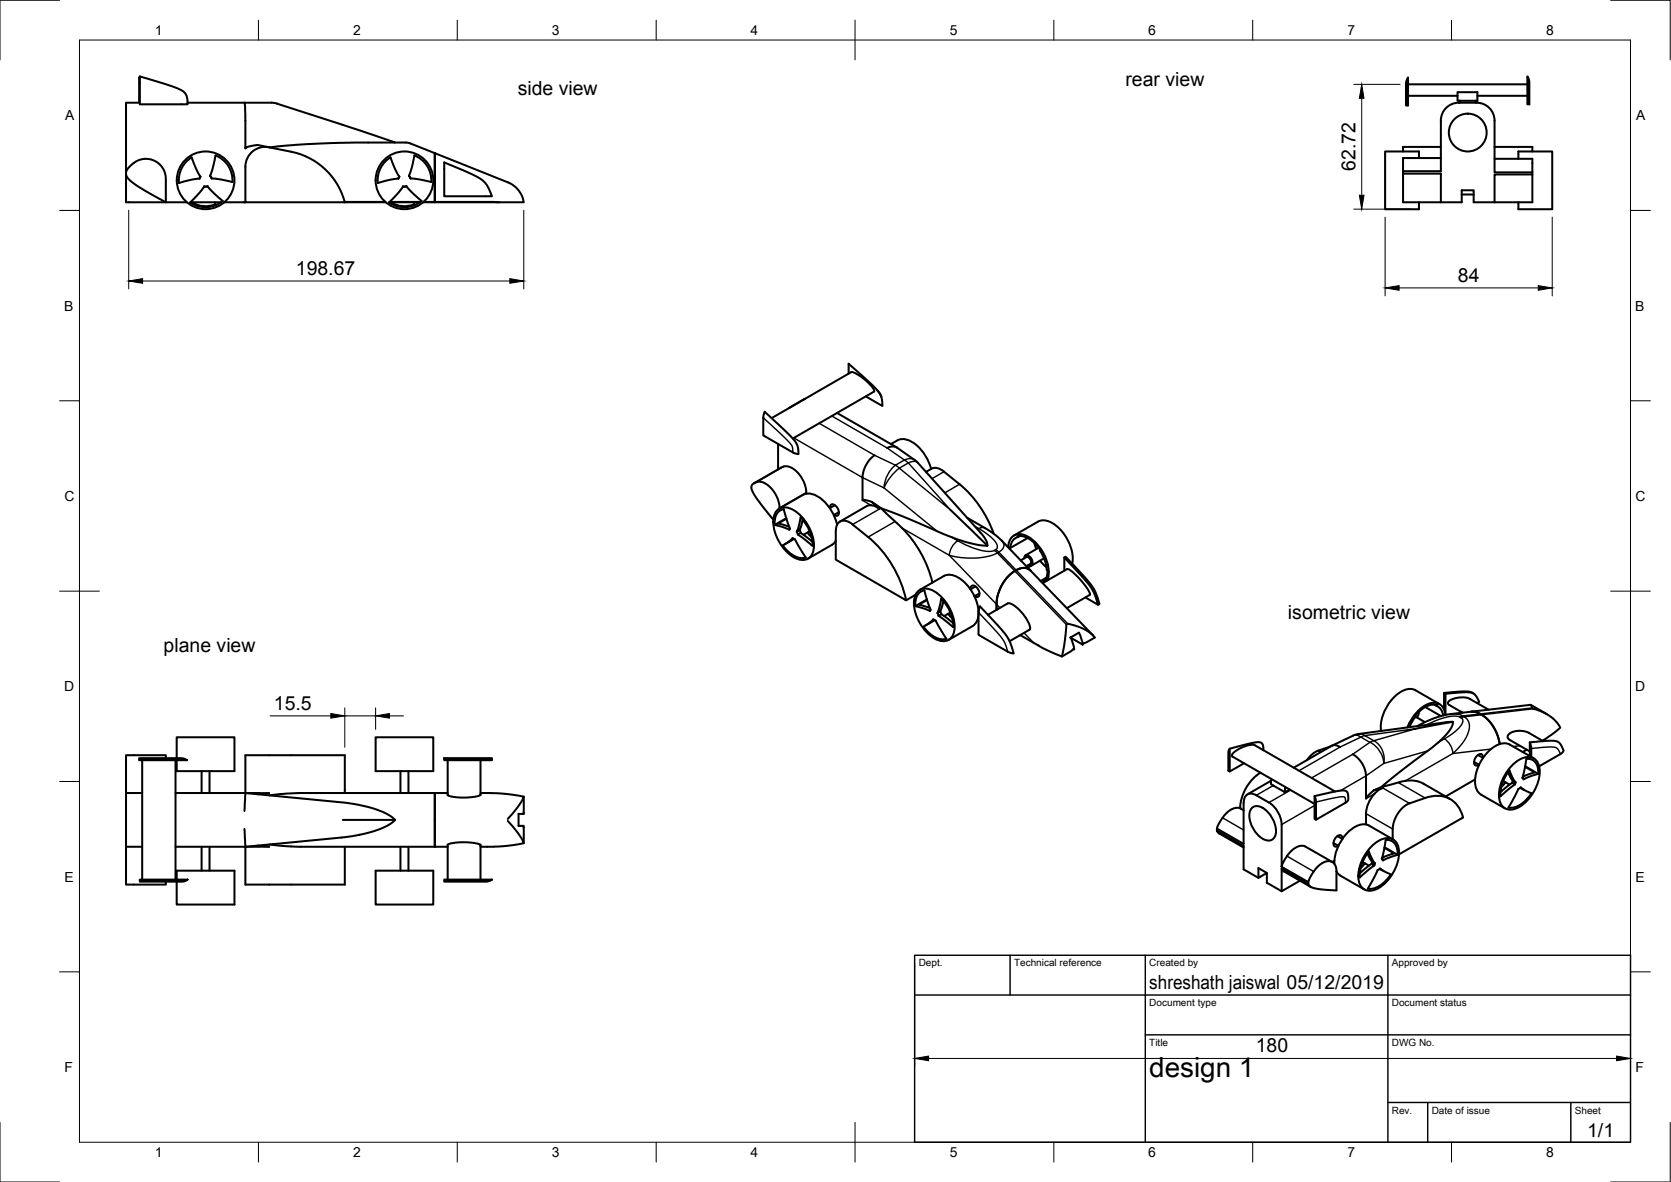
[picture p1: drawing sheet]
<svg xmlns="http://www.w3.org/2000/svg" width="420mm" height="297mm" viewBox="0 0 420 297" stroke-linecap="round" stroke-linejoin="round" font-family="sans-serif">
<!-- layer: Visible -->
<g fill="none" stroke="#000" stroke-width=".51">
<path d="M35.2 19.2l6.7 2 3.6 1.4 1.2 1 .5 1.9a.58 .58 0 0 1-.2 .7 .58 .58 0 0 1-.7 0h-11.1zM35.2 19.5h-.2v6.3M354 19.5v7h-.5v-5.6zM384 19.2l.5 1.4v5.6h-.5zM35.2 25.8h-3.5v17.5l.5-1 1.3-1.2a5 5 0 0 1 5.3-.7 5 5 0 0 1 2.9 4.5v5.9l-5-2.7-3.5-2.3-1.2-1.2-.3-.7v-.6M47.2 25.8h14.3M48.2 39.6l1.3 3.2 .9 1.6M48.2 39.5a6.8 6.8 0 0 0-3.2 6.5M67.7 37a5 5 0 0 0-6 4.9v8.9h35.3M67.8 37a305.4 305.4 0 0 1 34.1-1.2l1.2 .2 24.6 9.8a6.5 6.5 0 0 1 4 5l-22.4-.1v-12.2v12.3h-2.9M69.6 26l20.4 6.6 9.3 3.2M69.6 26l-1.3-.2h-6.8l.2 2.8v8.7a5.9 5.9 0 0 1 5.3-.4l.7 .1a34.9 34.9 0 0 1 9 2.2 17.5 17.5 0 0 1 10 11.6"/>
<path d="M104.2 39.1a6.7 6.7 0 0 1 4.2 6.6l-4.3-.8a.95 .95 0 0 1-1.1-.5 .95 .95 0 0 1 .2-1.1zM354 21.2h30M354 24.1h12.5M356.8 39.7v-1.6h-8.5v14.5h8.5v-1.8M362.3 39.7h-9.5v3.9M362.3 36.9h-9.5v1.2M366.5 23.2h5v2.1h-5zM367 25.3v.5M371 25.3v.5M371.5 24.1h12.5M375.8 36.9h9.5v1.2M375.8 39.9h9.5v3.4h-9.5v-13a4.5 4.5 0 0 0-4.5-4.5h-4.5a4.5 4.5 0 0 0-4.5 4.5v12.7h-9.5"/>
<path d="M381.8 39.9v-1.8h8.5v14.5h-8.5v-1.8M31.7 43.8v7h15.3M47.9 50.8h7.7M48.2 51.1l.1-.3a6.6 6.6 0 0 0 5.9 .5M50.4 44.4a1.04 1.04 0 0 1-1.2 .6l-4.2 1M51.3 46.9h.3a.98 .98 0 0 1 1.1 .6l3.3 3M52.2 46.8l-.3 .1a.95 .95 0 0 0-1 .7l-3.1 3.3a6.8 6.8 0 0 0 8.2-.4M52.8 44.2a1.11 1.11 0 0 0 1.4 .7l4.2 .8M52.8 44.2l.6-1.8 .8-3.3a6.7 6.7 0 0 1 4.2 6.6M52.8 44.2l.4 .6M54 50.8l.2 .8M56.4 50.8h5.3"/>
<path d="M61.7 50.8h-.4M86.7 50.7h10.2M97.9 50.8h7.7M98 50.7h7.7M98.2 51.1l.1-.3a6.4 6.4 0 0 0 5.8 .5M100.2 44.9l.2-.5a1.04 1.04 0 0 1-1.2 .6l-4.2 1M100.4 44.4l-1-1.8-1.2-3a6.7 6.7 0 0 0-3.2 6.4M102.2 46.8l1.4 1.6 2.4 2.1M102.2 46.8l-.9 .1M102.2 46.8l-.3 .1a.95 .95 0 0 0-1 .7l-3.1 3.3a6.8 6.8 0 0 0 8.2-.4M102.8 44.2l.4 .6M104.1 50.8l.1 .8"/>
<path d="M106.5 50.7l19.1 .1M111.7 40.8l6.2 2.6 3.1 1.7 .9 .8 .7 .9 1.1 2.5h-12zM367.5 48.9h3M385.3 43.3v7.5h-14.8v-3h-3v3h-14.7v-7.2h9.5v7.2M385.3 43.8h-9.5v7M213.4 93.9v-2.5l5.5 4.9 1.9 2 .9 1.6 .2 2.1-4.2-2.4M220.5 98l1.1 1.7M192.3 103.5l7.2 6.9 1 1.7 .3 1.8a.32 .32 0 0 1-.3 .3 .32 .32 0 0 1-.3-.2l-.7-.2-7.6-4.4v-4.5zM194 105.1l20-11.6a8.8 8.8 0 0 1 4.8 3.2 1.64 1.64 0 0 1 .9 1.7l-20.4 11.8M195.6 111.6v6.3M202.5 100.2l-4.1 2.3M210.5 103.8l14.9 8.6"/>
<path d="M219.9 114.4a7.5 7.5 0 0 0-3 5.6v5.7a2.17 2.17 0 0 1 1.9 .3l.4 .1M223.1 112.6l1.2-.4 1 .1 5.1 3.6 16.1 17.9a5.7 5.7 0 0 1 1.8 3.3M225.6 110.7l-1.6 .9M225.6 110.7a4.3 4.3 0 0 1 4.8 1.2 12 12 0 0 1 3.7 5.9M237.4 118.5a43 43 0 0 1 6.5 5.7 29.7 29.7 0 0 1 6 9.9M237.4 118.5a3.1 3.1 0 0 0-4.6 .1M189.6 121.4l7-4 .8-.2h.8l1.7 .9 1.6 1.8 .9 1.9 .3 2.3M195.4 128.2a3.3 3.3 0 0 1 4.1 0 11 11 0 0 1 5.1 9.8 2.87 2.87 0 0 1-4.2 2.4 10.8 10.8 0 0 1-5.9-10.2l.2-.8zM195.9 127.8l6-3.4a4.4 4.4 0 0 1 4.9 1.2 12 12 0 0 1 3.7 6.2M196 127.8l-.1-1.4-.6-1.7-.9-1.4-1-1.1-1.1-.8-.9-.3h-1l-1.1 .6-.3 .4-.1 .6 .8 1.6 4.7 6.3M196.8 137.1l2-1.3a.68 .68 0 0 1 .7-.5 .68 .68 0 0 1 .6 .7l2.5 4.1a5.2 5.2 0 0 1-5.2-2.3zM197.7 130.2l-2.9 1.7 3.3 1a.29 .29 0 0 0 .4 .1 .29 .29 0 0 0 0-.4l-1.4-4.6a3.2 3.2 0 0 0-2.3 3.9"/>
<path d="M197.7 130.4l-2 1.1 2.7 .9M199.5 135.4l-2.2 1.4M199.6 135.5l-1.3 .7M200.3 133.6l.3 .7M201.1 133.2l.2 .7M201.8 130.6l-.7 2.5-.8 .6 .5-1.1 .5-2.6a10.4 10.4 0 0 1 3 7.2l-3.7-2.9 .7-.4 3 2.3M202.1 130.9l-.4 .2M203 133.8l1.1 1.2M203.6 133.5l-1.6 .9M208.7 127.7a.74 .74 0 0 1 .4-.9 .74 .74 0 0 1 .9 .2l.6 .7a1.17 1.17 0 0 1-.2 1.9l-.7-.2M209.9 127l-1.3 .7M210.1 133.4v7.2l17.7 10.3 2.4-1.4"/>
<path d="M210.2 135.9l-1 1-6 3.5M210.9 128.7l-1.2 .7M211.2 131.1l6.7-3.9a3.1 3.1 0 0 1 3.2 .7l-1.9-1.8 2.9 2.2a51.5 51.5 0 0 1 8.5 9.1 28.6 28.6 0 0 1 3.8 9M214.4 131.8a38.7 38.7 0 0 1 7.6 6.9 29 29 0 0 1 5.8 12.1M214.4 131.8a2.46 2.46 0 0 0-3.9 0l-.3 1.6M221.6 127.7l9.4 3.8a64.7 64.7 0 0 0 15.6 5.5l1.6 .1M239 128.1l9.2 9M243.2 130.1l5 2.9 2.3 1.6 8.6 8.8a3 3 0 0 0-3.9 .1 10.7 10.7 0 0 0-4.6 9.8 10 10 0 0 1 6.3-10.5h1.2l1 .6 15.7 16.3M253.5 137.5a3 3 0 0 1 1.4-2.9 3 3 0 0 1 3.3 .1 10.7 10.7 0 0 1 5.3 10.6l-.2 .6M255 134.6l6-3.5a4.8 4.8 0 0 1 5.4 1.8 10.5 10.5 0 0 1 3.2 8.7M255.9 134.7a5.9 5.9 0 0 1 5.2 2.9l.6 .8M256 135a2.74 2.74 0 0 0-2 2.7"/>
<path d="M256.5 134.7l-.5 .3-.1-.2M258.4 135.2l-4.4 2.5-.1-.1-.1 .3M260.1 136.4l.5 1.6M261.1 137.7l-3.2 1.9M261.5 138.4l.4 .7a12.5 12.5 0 0 1 1.5 4.8l-.1 .7a3.1 3.1 0 0 1-1 1.9M261.6 138.4h-.1h.1M230.8 148.6a3.3 3.3 0 0 1 4.1 0 11 11 0 0 1 5.1 9.8 2.87 2.87 0 0 1-4.2 2.4 10.8 10.8 0 0 1-5.9-10.2l.2-.8zM231.3 148.2l6-3.4a4.1 4.1 0 0 1 4.4 .8 11.1 11.1 0 0 1 4.3 9.3 3.2 3.2 0 0 1-1.4 2.4l-6.1 3.5M232.4 148.4l1.6 4.9M232.4 148.4a3.2 3.2 0 0 0-2.2 3.9M233.1 150.7l-3 1.6 2.3 .6 1.4 .7M233.1 150.8l-2.1 1.2 2.8 .8"/>
<path d="M234 153.2l-.2 .3M234.8 155.8l-2.2 1.4M235 155.9l-1.4 .7M235.7 154l.3 .7M236 154.8l.7-.4 2.9 2.2M236.4 153.6l.3 .7M237.2 151l-.7 2.4-.8 .7 .5-1.5 .5-2.2a10.3 10.3 0 0 1 3 7.2l-3.7-2.8M237.4 151.3l-.3 .2M238.4 154.2l1.1 1.2M239 153.9l-1.6 .9M245.3 147.4l-1.3 .7a.74 .74 0 0 1 .4-.9 .74 .74 0 0 1 1 .2l.6 .7a1.17 1.17 0 0 1-.3 1.9l-.7-.2M246 153.5l.1 .1"/>
<path d="M246.3 149.1l-1.3 .7M246.4 152.4l6.3 6.9 1.3 2.2 .9 2.7-1.5-.4-7.4-4.3v-5.8zM248.4 154.5l5.1-2.9 .7 .1 1 .6 2.1 2 1.5 2.5 .2 1.3-5.1 3M256.5 159.6l4 2.3a31 31 0 0 0 6.5 3.1l2.2-1.3 .6-.5h.3l-.3-1.5-.6-1.5M256.6 140.8l1.5-.8a1.16 1.16 0 0 1 1 1.7l-1 .6M257.6 140.3a.69 .69 0 0 1 .3-.8 .69 .69 0 0 1 .9 .3l.7 1a.78 .78 0 0 1 .1 1.1 .78 .78 0 0 1-1.1 .1M259.2 142.2l-.8 .5M261.5 140.9l1.6 1.7M262.2 146.5l6.1-3.5a8 8 0 0 1 3.7 3.1l1 1.3a2.79 2.79 0 0 1 1 2.1l-5.8 3.3M262.5 140.3l-3.1 1.8M263 145.4l-1.2 .8M263.1 145.1l-1.5 .9"/>
<path d="M267.6 140.1l6.5 7.2 1.1 2 .9 2.7-3.2-1.9M267.6 140.1l.4-.2 4.9 5.3 1.7 2 .8 1.5 .6 1.6 .5 1.5-.4 .2M267.6 140.1v3.3M268.1 157l-.5 5.1-.6 2.9M268.5 156.7a11.3 11.3 0 0 1 6.8 3.5l-2.8 1.5-.3 .3-3-1.8M238 160.5a5.2 5.2 0 0 1-5.2-2.3l-.6-.7 1.9-1.3a.69 .69 0 0 1 .8-.5 .69 .69 0 0 1 .6 .7l2.5 4.1M269.2 160.2l2.1-1.2 .6 1.5 .3 1.5M355.9 173.5l6 3.4M355.9 173.5a4.7 4.7 0 0 0-5.3 1.6 10.8 10.8 0 0 0-3.3 8.6M356.9 178.8l-.5 1.5M358.4 177.7l3.9 2.2M360.6 177l.6 .4 .2-.2a5.2 5.2 0 0 0-5.2 2.3l-.6 .8"/>
<path d="M361.2 177.4a2.75 2.75 0 0 1 1.7 2.4M363.1 174.1v4.2M363.4 179.7a3 3 0 0 0-1.5-2.8 3 3 0 0 0-3.2 .2 10.9 10.9 0 0 0-4.8 5.7M363.5 174.3l4.2-.3 2.3 .1 .8 .4 .7 .9 .4 1-.5 .3M363.5 174.3v5.4M367.5 179l-.4 .2M370 178.8a7.4 7.4 0 0 1 6 4.8l.8 2 .3 1.4a9.6 9.6 0 0 0-6.3-8.1zM370.5 174.3l-1-.5-1.2-.1-5.2 .4 .4 .2M374.3 178.4l-4.8-2.8a5.4 5.4 0 0 0-5.4 .9l.2 .6 3.4 2M384.9 177.2l4 2.2M385.2 177.9l-.2-.6-.2-.2-20.8 2.4-3.4 1-4.2 2M385.5 178.1a10.3 10.3 0 0 1 6.8 4.8l-1.7 1.4-2.8 1.8"/>
<path d="M31.7 199.3h4.1M35 190.5h10.6l1.4 .5h-12zM35.8 191v30.1M41.7 190.5v-.7h-10v23h4.1M44.1 199.3h17.6v-9.5h25v9.5M44.1 191v30.1M44.4 190.5v-5.2h14.5v8.5h-14.5v-2.8M50.7 193.8v5.5M52.7 193.8v5.5M61.7 199.3h6l-3 .3M67.8 199.9l7.3-.6h34.2v13.5M94.4 185.3h14.5v8.5h-14.5z"/>
<path d="M100.7 193.8v5.5M102.7 193.8v5.5M111.7 190.5h12v.5h-12zM112.6 191v8.8l1.1 .4 2.2 .2 3.2-.1 1.7-.5v-8.8M112.6 199.3h-3.3v13.5M120.8 199.3l5.8 .2 5.1 .7-1.2 2.1-2.8 3.5M309.2 188.2v5.7M316.9 194.2a11.3 11.3 0 0 0-5.1 8.9M317.7 188.5l-.2-1.4-.3-.4-.6-.2-2.3 .3-4.4 1.2a1.01 1.01 0 0 0-1 1.2v4.5l.3 .2 3.6-2.1M319.6 195.7v1.4l3.5 2M319.6 196.2l-6 3.4M320.2 197.4v.2"/>
<path d="M323 199.1v.1M323.1 197.7v1.4l1.2-.7M331.4 188.6l-1.4 .9-1.4 1.5M334.6 187.6l-3.2 1M334.9 187.4l6.3-2.9 24.1-3.1a3.4 3.4 0 0 1-1.4 2.9l-3.5 3.3-8.8 6.6-4.2 3.6M335.7 198.9l-20.2-11.6a6.8 6.8 0 0 0-5.7 2.5l.1 .3 20.6 11.9M337 187.7l-1.2-.4-1 .1-9.5 5.5M340.1 189.6a6.7 6.7 0 0 1 3.4 5.4v5.7l.4-.6 1.5-1.5M354.4 182.7h.1M355.7 180.3l-1.3 2.4M355.7 180.3h-.1h.1M355.8 180l2.5 1.5"/>
<path d="M365.3 181.4l-9.3 1.7M370.6 191.5l1.3 .7M370.9 195.9l-7.4 4.3M371.6 189.7l1.3 .8M372.9 190.4a.74 .74 0 0 0-.4-.9 .74 .74 0 0 0-.9 .3l-.6 .7a1.17 1.17 0 0 0 .2 1.9l.7-.2M377.3 199.1l2.9-2.4 .7 .4-3.6 3M378 196.3l1.5 .9M378.6 196.6l-1.1 1.2M379.5 193.6l.7 1.7 .9 1.3-.9-.6-1-1.9M379.5 193.6a10.1 10.1 0 0 0-2.2 6.5M380.4 196.2l-.2 .5M380.5 192a4.7 4.7 0 0 1 5.2-1.4 4.1 4.1 0 0 1 1.4 4.2 11.1 11.1 0 0 1-5.9 8.4 2.89 2.89 0 0 1-4.2-2.5 10.9 10.9 0 0 1 3.5-8.7z"/>
<path d="M381.1 196.6l-.2 .5M381.8 198.3l-2.5 4.7M381.8 198.2l.6-.3 .9 .7 1.8 .8a7.1 7.1 0 0 1-5.2 3.6l-.6-.1M382.3 198l.9 .5M382.8 195.5h.1M383.5 192.7l2.4 1.4-3 1.1M383.5 192.6l3.3 1.9-3.2 1.1a.43 .43 0 0 1-.4 .2 .43 .43 0 0 1-.4-.3M383.9 188.4l-1 .6M384.7 186.6l.3 1.1v2.5M384.7 186.6l4.3-.4h2.1l1.1 .6 .7 1.3a.9 .9 0 0 1-.5 1.4l-5.4 3.1M384.7 186.6v3.4M385.6 190.6l-6-3.5a4.1 4.1 0 0 0-4.4 .9 11 11 0 0 0-4.3 9.2 3.2 3.2 0 0 0 1.5 2.5l6 3.4"/>
<path d="M386.8 194.4a3.2 3.2 0 0 0-2.3-3.7h-.7l-1 4.8M388 186.3l-3.6-2.1-1.4-.5-2.1 .1-1 .3-.6 .5-.2 .7 .3 .5 5.3 3M31.7 212.8v9.5h10v-.7M44.1 212.8h17.6M50.7 212.8v6M52.7 212.8v6M61.5 203.8l.2-4.5 25.9 2.5a32.4 32.4 0 0 1 10.5 3.2l1.2 1a11.2 11.2 0 0 1-6.2 3.1l-6.3 1.3-25.1 2.4-.2-4.5M61.7 212.8v9.5h25v-9.5M64.7 212.5l3 .3h-6M67.8 212.2l7 .6h34.5M86.2 206h13.1M94.4 218.8h14.5v8.5h-14.5z"/>
<path d="M100.7 212.8v6M102.7 212.8v6M109.3 212.8h3.3M127.7 206.3l2.8 3.5 1.2 2.1M131.7 200.2v4.3h-1.3v3h1.3v4.4l-5.1 .7-5.8 .2M312.7 203.6l-.8-.4-1-.2-1.1 .3-1.1 .7-.9 1-1.2 1.7-.6 1.3v.7M312.7 213l-6.1-3.5-.6-.8 6.7 3.9v5.9l3.7 2.1M312.7 201.7v10.4l-6.7-3.9M312.7 201.7a1.93 1.93 0 0 1 1-2.1 1.93 1.93 0 0 1 2.2 .3 10.9 10.9 0 0 1 4.9 3.4 7 7 0 0 1 1.5 3.9M314.7 203.1a2.41 2.41 0 0 1 3.4 .3 6.7 6.7 0 0 1 2.5 6.8 1.99 1.99 0 0 1-3.1 .6 6.8 6.8 0 0 1-3.1-7.2zM318.5 219.4l-2.1 1.2v-2.4l2.1 1.2v2.4l3.8 2.2 4.6-2.7M322.3 217.8l6.7 3.9 .3-1 1.2-1.9 1.8-1.8 1-.5 .9-.1 .8 .2 .6 .6 .4 1.5v5.1l-3.7-.3-2-.3-1.1-.6-.2-.9"/>
<path d="M322.3 207.2v10.6l.6-1.6 1.5-2.1 1.1-.9 1.6-.7 1.1 .2 6.8 3.9 .5-.3M322.3 218.3v5.7M330.5 200.1l5.4-1.2 1.9-.3 .7 .2 .3 .4 .2 1.7-.7 .8-7.4 4.3v-4.6zM330.5 200.1v5.7l.4 .2M335.3 211.8l1.2 .8M336 219l1 1M336.3 210.1l1.2 .7a.74 .74 0 0 0-.3-.9 .74 .74 0 0 0-1 .3l-.6 .7a1.17 1.17 0 0 0 .3 1.9l.6-.2M342.6 216.6l1.6 .9M343.2 217l-1.1 1.2M344.2 213.9l.8 1.9 .7 1.2-.9-.7-1-1.9M344.2 213.9a10.1 10.1 0 0 0-2.3 6.6l3.7-3-.7-.4-3 2.4M345 216.6l-.1 .5"/>
<path d="M345.2 212.4a4.7 4.7 0 0 1 5.1-1.4 4.1 4.1 0 0 1 1.4 4.2 11.1 11.1 0 0 1-5.9 8.4 2.89 2.89 0 0 1-4.2-2.5 10.9 10.9 0 0 1 3.6-8.7zM345.7 217l-.1 .5M346.9 218.3l1 .6M347 218.3l-.6 .3-2.5 4.7a5.8 5.8 0 0 0 5.2-2.8l.6-.8-1.5-.6-1.2-.8M348.1 213.1l2.4 1.4-3 1M348.1 212.9l3.3 1.9M348.4 211.1a2.81 2.81 0 0 1 2.9 3.8l-3.2 1.1a.36 .36 0 0 1-.4 .2 .36 .36 0 0 1-.2-.4zM350.3 211l-6-3.5a4.3 4.3 0 0 0-5 1.3 11.3 11.3 0 0 0-3.8 8.3M354.4 201.9a15.2 15.2 0 0 1 8.2-1.8 6.7 6.7 0 0 1 5.3 5.3l-16.1 9.3M354.4 201.9a7.5 7.5 0 0 0-4.2 6.4v2.6M364.6 200.8l-6.7-3.9a9 9 0 0 0-6.2-.3l-4.3 1.2-2 .8 2.3-.6-1.5 .9a8.1 8.1 0 0 0-2.7 5.6v2.7M35.2 221.1h12l-1.3 .5h-10.7z"/>
<path d="M44.4 221.1v-2.3h14.5v8.5h-14.5v-5.7M111.7 221.1h12l-1.4 .5h-10.6zM112.6 221.1v-8.8l.9-.4 2.5-.2 2.6 .1 2.2 .5v8.8M329 222.1l-6.7-3.8 .4 .7 6.8 3.9M337 220.1l6 3.4"/>
<circle cx="369.1" cy="33.3" r="4.8"/>
<circle cx="51.7" cy="45.3" r="7.3"/>
<circle cx="101.7" cy="45.3" r="7.3"/>
</g>
<circle cx="347.4" cy="215.9" r=".25" fill="#000"/>
<!-- layer: Visible Narrow -->
<g fill="none" stroke="#000" stroke-width=".36">
<path d="M191.9 105l6.9 6.5 .4 .8 .1 1.4M197 117.2l-6.7 3.9M198.8 102.3h.1M199.6 110.1l17.3 9.9 5.4 2.6M202 100.4h.1M206 106.4l13.9 8 5.2 2.5M209.2 104.5l13.9 8.1 4.3 3-2.3 1.3M225.2 116.9l.9 .8M225.2 116.9a7.7 7.7 0 0 0-2.9 5.7M226.1 117.7l2.3-1.4 10.6 11.8zM226.1 117.7a12.3 12.3 0 0 0-3.8 4.9M230 115.6l-1.2-.4-1.4 .4 1 .7a2.29 2.29 0 0 1 2.3 0"/>
<path d="M237.4 118.5l-3 1.8M202.7 123.8l-6.7 3.8M216.9 125.7l2.1 1.3M221.1 127.9l-6.7 3.9M222.3 122.6l13.4 10.9M225.1 131l-6.8 4M226.8 132.7l11.9 6.9 12.7 13.2M239.3 135l1.5 .9M240.8 135.9l3.3 1.6a8.7 8.7 0 0 0 5.9 .8M240.8 135.9l-1.3 1.3-.6 1.2-.2 1.2a18.6 18.6 0 0 0 12.1-.6l-.8-.7M241.3 121.7l-3.7 2.2M245.1 132.2a13.2 13.2 0 0 1 5.6 4.6v1l-.7 .5"/>
<path d="M247.6 132.7a1.49 1.49 0 0 0-1.5 .1M250.8 139l.3-.2 17.4 17.9-.4 .3zM251.9 135.9a1.7 1.7 0 0 1-.8 2.9l-.8-.7M246 153.9l6 6.6 .7 1.2 .7 2.1M257.5 159.1l2.4 2.4M364.7 179.5h1.7l1.4 .4-.7 .3M367.8 179.9l17.4-2 .3 .2-17.3 2zM320.1 197.4l-4.2 2.5M324.5 198.6l-5.4 3.1M331.4 188.6l.7 .4M340.3 184.8l.7-.1 1.2 .5M341.6 184.5h.8l.8 .3-1 .4"/>
<path d="M342.2 185.2l-5.2 2.5-10.4 6M342.2 185.2l2.2 1.3-4.3 3.1-10.3 5.9M343.2 184.9l12.8-1.8-10.6 3zM345.4 186.1l-.9 .4a6.5 6.5 0 0 1 3.4 5.3M345.4 186.1a5.3 5.3 0 0 1 2.5 5.7M345.6 199.5l-2.1 1.2M347.7 198l6.7 3.9M347.9 191.9l-4.4 3.1-6.5 3.7M351.6 196.6l6.7 3.9M357.2 182.4l-.8 .1M359 188.7l-11.1 3.2M363.2 185.7l-1.6 .9"/>
<path d="M367.4 180.4a1.22 1.22 0 0 1-.1 2 13.2 13.2 0 0 1-4.1 3.3M367.4 180.4a5 5 0 0 0-4.2 0l-2.5 .8-1.9 .9M367.4 180.4a.95 .95 0 0 1 1.5 .3 4.4 4.4 0 0 1-.5 5l-1.3 1.9-1.8 1.8-.5-1.9-.7-1-.9-.8M374.9 188.2l-9.6 1.2-11.9 6.8M382.2 187.4l-1.7 .2M385 188.1l3.7-.3h2.2l.7 .4 .8 1.3M307.4 205.5l5.3 3.1M323.6 215.1l6.7 3.9M330.5 202.4l-8.2 4.8M330.9 201.6l4.8-1.1 2.1-.3 .4 .4 .1 1.1M343.5 204.5l6.7 3.8"/>
</g>
<!-- layer: Border -->
<g fill="none" stroke="#000" stroke-width=".25">
<path d="M15 .1h-15v15M20 10.1h390v276.9h-390zM65 5.1v5M115 5.1v5M165 5.1v5M215 5.1v10M265 5.1v5M315 5.1v5M365 5.1v5M405 .1h15v15M15 52.9h5M410 52.9h5"/>
<path d="M15 100.7h5M410 100.7h5M15 148.6h10M405 148.6h10M15 196.4h5M410 196.4h5M15 244.2h5M410 244.2h5M0 282.1v14.9h15M65 287v5M115 287v5M165 287v5"/>
<path d="M215 282.1v9.9M265 287v5M315 287v5M365 287v5M420 282.1v14.9h-15"/>
</g>
<!-- layer: TitleBlock -->
<path d="M230 240.1h180v46.9h-180zM230 250h180M254 240.1v9.9M288 240.1v46.9M349 240.1v46.9M288 260.1h122M349 277.1h61M359 277.1v9.9M395 277.1v9.9" fill="none" stroke="#000" stroke-width=".36"/>
<!-- layer: Dimensions -->
<g fill="none" stroke="#000" stroke-width=".25">
<path d="M340.4 21.2h11.6M342.4 24.7v24.4M32.4 52.8v19.8M131.7 52.8v19.8M340.4 52.6h14.4M348.3 54.6v19.8M390.3 54.6v19.8M35.9 70.6h92.3M351.8 72.4h35M67.9 179.9h15.3M86.7 177.9v9.9M86.7 179.9h7.7"/>
<path d="M94.4 177.9v5.4M97.9 179.9h3.6M230 242v26M410 242v26M233.5 266h173"/>
</g>
<path d="M342.4 21.2l.6 3.5h-1.2zM341.8 49.1h1.2l-.6 3.5zM32.4 70.6l3.5-.6v1.2zM128.2 70l3.5 .6-3.5 .6zM348.3 72.4l3.5-.6v1.1zM386.8 71.8l3.5 .6-3.5 .5zM83.2 179.3l3.5 .6-3.5 .6zM94.4 179.9l3.5-.6v1.2zM230 266l3.5-.6v1.2zM406.5 265.4l3.5 .6-3.5 .6z" fill="#000" stroke="#000" stroke-width=".25"/>
<text font-size="7" x="289" y="270.6">design 1</text>
<g font-size="4.9">
<text x="130.2" y="23.9">side view</text>
<text x="283" y="21.7">rear view</text>
<text x="340.8" y="43" transform="rotate(-90 340.8 43)">62.72</text>
<text x="74.4" y="69.1">198.67</text>
<text x="366.6" y="70.8">84</text>
<text x="323.8" y="155.6">isometric view</text>
<text x="41.1" y="164">plane view</text>
<text x="68.9" y="178.3">15.5</text>
<text x="289" y="248.5">shreshath jaiswal 05/12/2019</text>
<text x="315.7" y="264.4">180</text>
<text x="399.1" y="285.7">1/1</text>
</g>
<g font-size="3.5">
<text x="39" y="8.8">1</text>
<text x="88.8" y="8.8">2</text>
<text x="138.8" y="8.8">3</text>
<text x="188.7" y="8.8">4</text>
<text x="238.8" y="8.8">5</text>
<text x="288.7" y="8.8">6</text>
<text x="338.8" y="8.8">7</text>
<text x="388.8" y="8.8">8</text>
<text x="16.4" y="30.2">A</text>
<text x="411.4" y="30.2">A</text>
<text x="16.2" y="78">B</text>
<text x="411.2" y="78">B</text>
<text x="16.2" y="125.9">C</text>
<text x="411.2" y="125.9">C</text>
<text x="16.2" y="173.7">D</text>
<text x="411.2" y="173.7">D</text>
<text x="16.2" y="221.6">E</text>
<text x="411.2" y="221.6">E</text>
<text x="16.2" y="269.4">F</text>
<text x="411.2" y="269.4">F</text>
<text x="39" y="290.8">1</text>
<text x="88.8" y="290.8">2</text>
<text x="138.8" y="290.8">3</text>
<text x="188.7" y="290.8">4</text>
<text x="238.8" y="290.8">5</text>
<text x="288.7" y="290.8">6</text>
<text x="338.8" y="290.8">7</text>
<text x="388.8" y="290.8">8</text>
</g>
<g font-size="2.5">
<text x="231" y="242.9">Dept.</text>
<text x="255" y="242.9">Technical reference</text>
<text x="289" y="242.9">Created by</text>
<text x="350" y="242.9">Approved by</text>
<text x="289" y="252.8">Document type</text>
<text x="350" y="252.8">Document status</text>
<text x="289" y="262.9">Title</text>
<text x="350" y="262.9">DWG No.</text>
<text x="350" y="279.9">Rev.</text>
<text x="360" y="279.9">Date of issue</text>
<text x="396" y="279.9">Sheet</text>
</g>
</svg>
